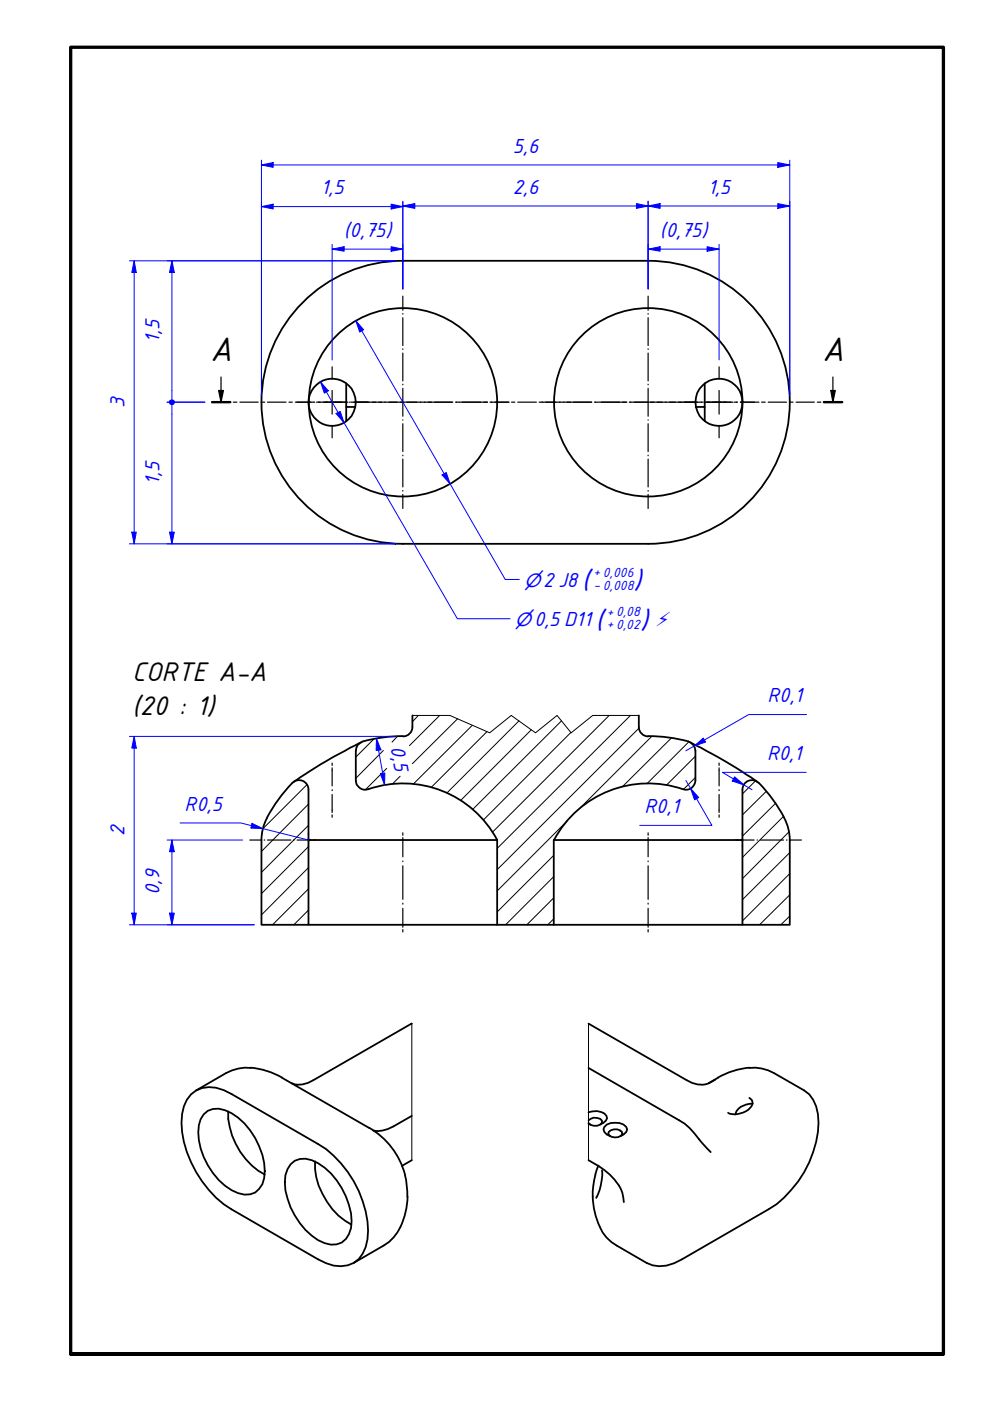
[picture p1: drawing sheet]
<svg xmlns="http://www.w3.org/2000/svg" width="210mm" height="297mm" viewBox="0 0 210 297" stroke-linecap="round" stroke-linejoin="round" font-family="sans-serif">
<!-- layer: Hachura (ISO) -->
<g fill="none" stroke="#000" stroke-width=".21">
<path d="M79.2 156.7l-3.8 3.8M81.3 159.1l-5.9 5.9M84.3 156.1l-1.2 1.2M88.7 151.7l-1.3 1.3M93.2 151.7l-6.4 6.4M97 152.4l-9.6 9.5M100.1 153.8l-12.5 12.4M103.3 155.1l-11.9 11.8M110 152.8l-15.3 15.3M112.6 154.7l-14.9 15M119.1 152.8l-18.9 18.8M121 155.3l-18.5 18.5"/>
<path d="M129.2 151.7l-24.8 24.8M133.7 151.7l-28.3 28.2M135.5 154.4l-30.1 30M138.2 156.1l-15.2 15.2M142.3 156.5l-10.3 10.3M146 157.3l-8.8 8.9M65.1 166.4l-9.3 9.3M65.4 179.5l-10 10M65.4 175l-10 10M65.4 170.5l-10 10M82 162.9l-4.5 4.5M84.8 164.6l-1.6 1.6"/>
<path d="M120.2 174.1l-14.8 14.8M147.4 164.8l-2.5 2.6M147.4 160.3l-6.1 6.2M160.2 165.5l-2.8 2.8M162.4 167.8l-5 5M164.4 170.4l-7 6.9M166.1 173.1l-8.7 8.7M167.3 176.4l-9.9 9.9M65.4 193l-3.1 3.1M65.4 188.5l-7.6 7.6M65.4 183.9l-10 10.1M117.4 194.8l-1.3 1.3"/>
<path d="M117.4 190.4l-5.7 5.7M117.4 185.9l-10.2 10.2M117.4 181.3l-12 12M167.4 194.2l-1.9 1.9M167.4 189.7l-6.4 6.4M167.4 185.2l-10 10M167.4 180.8l-10 9.9"/>
</g>
<g fill="none" stroke="#000" stroke-width=".38">
<path d="M85.4 55.3h52M85.4 55.3a30 30 0 0 0-30 30 30 30 0 0 0 30 30M137.4 55.3a30 30 0 0 1 30 30 30 30 0 0 1-30 30M73.4 81.3v5h1.9M73.4 86.3v3M149.4 81.3v5h-1.9M149.4 86.3v3M85.4 115.3h52M76.5 157.4a111.6 111.6 0 0 0-14.2 8.4M85.4 156.1a32.7 32.7 0 0 0-8.5 1.1 2.04 2.04 0 0 0-1.5 2v6.3a1.99 1.99 0 0 0 2.7 1.8M87.4 151.7v2.4M87.4 154.1a2 2 0 0 1-2 2"/>
<path d="M135.4 154.1a2 2 0 0 0 2 2M135.4 151.7v2.4M137.4 156.1a32.3 32.3 0 0 1 8.6 1.1 2.26 2.26 0 0 1 1.4 2v6.3a1.99 1.99 0 0 1-2.6 1.8M146.4 157.4a111.6 111.6 0 0 1 14.2 8.4M56.6 173.4l-.9 2.6-.3 2.1M62 166a2 2 0 0 1 2.2-.4 2 2 0 0 1 1.2 1.8M62 166a32.7 32.7 0 0 0-5.4 7.4M65.4 167.4v28.7h-10v-18M65.4 178.1h40M78.1 167.3a22.6 22.6 0 0 1 27.3 10.8M105.4 178.1v18h12v-18h40M144.8 167.3a22.6 22.6 0 0 0-27.3 10.8"/>
<path d="M157.4 167.4v28.7h10v-18M160.9 166a2 2 0 0 0-2.2-.4 2 2 0 0 0-1.3 1.8M160.9 166a32.7 32.7 0 0 1 5.4 7.4M166.3 173.4l.8 2 .3 2.7M65.4 196.1h40M117.4 196.1h40M87.3 217l-20.9 12a5 5 0 0 1-4.6 .7M124.8 217l20.8 12a4.9 4.9 0 0 0 6-.1M40.5 232a6.1 6.1 0 0 1 6.9-.9l20 11.5a22.9 22.9 0 0 1 10.6 18.3 8.6 8.6 0 0 1-1.9 6 6.1 6.1 0 0 1-6.9 .9l-1.8-.8-18.3-10.6a23.3 23.3 0 0 1-10.6-18.4 8.3 8.3 0 0 1 2-6zM43.2 236.3a3.9 3.9 0 0 1 4.5-.9 14.7 14.7 0 0 1 8.4 12.9 5 5 0 0 1-2 4.5 5 5 0 0 1-5-.5 15 15 0 0 1-6.9-13.7l.3-1.3zM48.4 235.6a15.4 15.4 0 0 0 7.7 13.4M53.1 226.4a16.4 16.4 0 0 1 6.7 2.1l18.4 10.6a16.1 16.1 0 0 1 7.7 9.9"/>
<path d="M53.1 226.4a8.9 8.9 0 0 0-5.2 1.1l-6.3 3.7M87.3 236.6l-3.9 2.2a6.2 6.2 0 0 1-4.3 .9M124.8 235.8a3.4 3.4 0 0 1 3.8 .8l.1 .5-.2 .5-1.2 .8M124.8 237.5a1.94 1.94 0 0 1 2.8 .1v.4a1.89 1.89 0 0 1-2.8 .1M124.8 226.4l19.2 11.1a13.9 13.9 0 0 1 4.7 4.7l2 2.1M124.8 238.2l.4 .2M129.1 240a2.02 2.02 0 0 1 2.8 0v.5a1.78 1.78 0 0 1-2.9-.2zM152.2 228.5l-2 1.2M158.9 232.8a1.24 1.24 0 0 1 .1 2.1 4.5 4.5 0 0 1-4.6 1.1M158.9 226.4a8.7 8.7 0 0 1 5.2 1.1l6.4 3.7a6.7 6.7 0 0 1 2.9 5 22.3 22.3 0 0 1-7.2 17.7l-1.5 1.4-1.8 1.1-18.3 10.6a7.6 7.6 0 0 1-7.5 .8l-6.4-3.7a8 8 0 0 1-3.5-4M158.9 226.4a16.4 16.4 0 0 0-6.7 2.1M159.6 234a3.3 3.3 0 0 0-3.6 2.3"/>
<path d="M61.6 246.9a3.9 3.9 0 0 1 4.5-.9 15 15 0 0 1 8.4 12.9 5.2 5.2 0 0 1-2 4.5 5 5 0 0 1-5.1-.5 15.8 15.8 0 0 1-7-12.2l.1-1.5 .5-1.3zM66.8 246.2a15.3 15.3 0 0 0 7.7 13.4M85.9 249.1l.2 1.1 .3 3.5M86.4 253.6a16.4 16.4 0 0 1-1.5 6.5M87.3 246l-2.1 1.2M124.8 246a13.7 13.7 0 0 1 7.2 6.9l.3 2M125.7 253.6a16.4 16.4 0 0 0 1.5 6.5M126.2 249.1l-.4 2.3-.1 2.3M126.8 247.2l-.6 1.8M127.6 248.1a11.4 11.4 0 0 1-1.2 5.9M129.4 240.9l-.7-.4-.6-.5-.1-.6a2.07 2.07 0 0 1 2.4-1.4 2.21 2.21 0 0 1 2.6 1.4l-.2 .6-1.3 .9M84.9 260.1a8.9 8.9 0 0 1-3.6 4l-6.3 3.7"/>
<circle cx="70.4" cy="85.3" r="5"/>
<circle cx="85.4" cy="85.3" r="20"/>
<circle cx="137.4" cy="85.3" r="20"/>
<circle cx="152.4" cy="85.3" r="5"/>
</g>
<path d="M87.4 151.7h8l8.4 3.7 4.6-3.7 5.1 3.7 4.6-3.7 3 3.7 4.6-3.7h9.7M87.3 217v29M124.8 217v29" fill="none" stroke="#000" stroke-width=".21"/>
<!-- layer: Linha de corte  (ISO) -->
<g fill="none" stroke="#000" stroke-width=".25">
<path d="M46.9 79.9v5.4M176.6 79.9v5.4M45 85.3h3.8M46.4 82.8h1l-.5 2.5zM49.5 85.3h.7M50.9 85.3h3.8M55.4 85.3h.7M56.7 85.3h3.9M61.3 85.3h.7M62.6 85.3h3.9M67.1 85.3h.8M68.5 85.3h4"/>
<path d="M73 85.3h.8M74.4 85.3h3.9M78.9 85.3h.8M80.3 85.3h3.9M84.8 85.3h.8M86.2 85.3h3.9M90.7 85.3h.8M92.1 85.3h3.9M96.6 85.3h.8M98 85.3h3.9M102.6 85.3h.7M103.9 85.3h3.9"/>
<path d="M108.5 85.3h.7M109.8 85.3h3.9M114.3 85.3h.8M115.7 85.3h3.9M120.2 85.3h.8M121.6 85.3h3.9M126.1 85.3h.8M127.5 85.3h3.9M132 85.3h.8M133.4 85.3h3.9M137.9 85.3h.8M139.3 85.3h3.9"/>
<path d="M143.8 85.3h.8M145.2 85.3h3.9M149.7 85.3h.7M151.1 85.3h3.9M155.6 85.3h.7M157 85.3h3.9M161.5 85.3h.7M162.9 85.3h3.9M167.4 85.3h.7M168.8 85.3h3.9M173.3 85.3h.8M174.7 85.3h3.9"/>
<path d="M176.1 82.8h1l-.5 2.5z"/>
</g>
<path d="M45 85.3h3.8M174.7 85.3h3.9" fill="none" stroke="#000" stroke-width=".51"/>
<path d="M46.4 82.8h1l-.5 2.5zM176.1 82.8h1l-.5 2.5z" fill="#000"/>
<!-- layer: Borda (ISO) -->
<path d="M15 287.1v-277.1h185v277.1h-185h185" fill="none" stroke="#000" stroke-width=".7"/>
<!-- layer: Marca de centro (ISO) -->
<g fill="none" stroke="#000" stroke-width=".25">
<path d="M70.4 77.8v2.5M85.4 62.8v3M85.4 66.5v.1M85.4 67.4v5.9M85.4 74v.1M85.4 74.9v5.9M137.4 62.8v3M137.4 66.5v.1M137.4 67.4v5.9M137.4 74v.1M137.4 74.9v5.9M152.5 77.8v2.5"/>
<path d="M62.9 85.3h3M66.6 85.3h.1M67.5 85.3h5.9M70.4 82.8v5M70.4 90.3v2.5M74.1 85.3h.1M75 85.3h5.9M81.6 85.3h.1M82.5 85.3h5.9M85.4 81.5v.1M85.4 82.3v6M85.4 89v.1"/>
<path d="M85.4 89.8v5.9M85.4 96.5v.1M85.4 97.3v5.9M89.2 85.3h.1M90 85.3h5.9M96.6 85.3h.2M97.5 85.3h5.9M104.1 85.3h.2M105 85.3h2.9M114.9 85.3h3M118.6 85.3h.1M119.5 85.3h5.9"/>
<path d="M126.1 85.3h.1M127 85.3h5.9M133.6 85.3h.1M134.5 85.3h5.9M137.4 81.5v.1M137.4 82.3v6M137.4 89v.1M137.4 89.8v5.9M137.4 96.5v.1M137.4 97.3v5.9M141.1 85.3h.1M142 85.3h5.9"/>
<path d="M148.7 85.3h.1M149.5 85.3h5.9M152.5 82.8v5M152.5 90.3v2.5M156.1 85.3h.2M157 85.3h3M85.4 104v.1M85.4 104.8v3M137.4 104v.1M137.4 104.8v3M53 178.1h2.4M56 178.1h.1"/>
<path d="M56.7 178.1h5M62.2 178.1h.2M63 178.1h2.9M65.4 176.6v.5M65.4 177.6v1M65.4 179.1v.5M66.4 178.1h.5M156 178.1h.5M156.9 178.1h3M157.4 176.6v.5M157.4 177.6v1M157.4 179.1v.5"/>
<path d="M160.5 178.1h.1M161.2 178.1h4.9M166.8 178.1h.1M167.4 178.1h2.5"/>
</g>
<!-- layer: Linha de centro (ISO) -->
<path d="M70.4 161.8v.5M70.4 162.8v3.8M70.4 167.4v.2M70.4 168.5v3.8M70.4 172.8v.5M152.5 161.8v.5M152.5 162.8v3.8M152.5 167.4v.2M152.5 168.5v3.8M152.5 172.8v.5" fill="none" stroke="#000" stroke-width=".25"/>
<path d="M28.4 193.6v2.5" fill="none" stroke="#00f" stroke-width=".21"/>
<path d="M27.9 193.6h1l-.5 2.5z" fill="#00f"/>
<path d="M28.4 156.1v2.5M27.9 193.6h1l-.5 2.5z" fill="none" stroke="#00f" stroke-width=".21"/>
<path d="M28.4 156.1l.5 2.5h-1z" fill="#00f"/>
<path d="M27.4 156.1h56.5M28.4 156.1l.5 2.5h-1zM28.4 158.6v35M36.4 178.1v2.5M27.4 196.1h26.5" fill="none" stroke="#00f" stroke-width=".21"/>
<path d="M36.4 178.1l.6 2.5h-1.1z" fill="#00f"/>
<path d="M36.4 178.1l.6 2.5h-1.1zM36.4 193.6v2.5" fill="none" stroke="#00f" stroke-width=".21"/>
<path d="M35.9 193.6h1.1l-.6 2.5z" fill="#00f"/>
<path d="M35.4 178.1h16M53.3 175.1l2.5 .6M35.4 196.1h18.5M35.9 193.6h1.1l-.6 2.5zM36.4 180.6v13" fill="none" stroke="#00f" stroke-width=".21"/>
<path d="M53.4 174.5l2.4 1.2-2.6-.1z" fill="#00f"/>
<path d="M55.4 43.8h2.5M38.2 174.5h12.9l2.2 .6M53.4 174.5l2.4 1.2-2.6-.1zM55.8 175.7l9.6 2.4" fill="none" stroke="#00f" stroke-width=".21"/>
<!-- layer: Linha de centro (ISO) -->
<g fill="none" stroke="#000" stroke-width=".25">
<path d="M85.4 176.6v.5M85.4 177.6v4.1M137.4 176.6v.5M137.4 177.6v4.1M85.4 182.5v.2M85.4 183.6v7.1M85.4 191.5v.2M85.4 192.6v4M85.4 197.1v.5M137.4 182.5v.2M137.4 183.6v7.1M137.4 191.5v.2"/>
<path d="M137.4 192.6v4M137.4 197.1v.5"/>
</g>
<path d="M55.4 43.8l2.5-.5v1z" fill="#00f"/>
<path d="M55.4 43.8l2.5-.5v1zM82.9 43.8h2.5" fill="none" stroke="#00f" stroke-width=".21"/>
<path d="M82.9 43.3l2.5 .5-2.5 .5z" fill="#00f"/>
<path d="M55.4 42.8v41M57.9 43.8h25M82.9 43.3l2.5 .5-2.5 .5zM85.4 42.8v18.5M85.4 43.7h2.5" fill="none" stroke="#00f" stroke-width=".21"/>
<path d="M85.4 43.7l2.5-.5v1z" fill="#00f"/>
<path d="M85.4 43.7l2.5-.5v1zM134.9 43.7h2.5" fill="none" stroke="#00f" stroke-width=".21"/>
<path d="M134.9 43.2l2.5 .5-2.5 .5z" fill="#00f"/>
<path d="M85.4 42.7v18.6M87.9 43.7h47M134.9 43.2l2.5 .5-2.5 .5zM137.4 43.7h2.6M137.4 42.7v18.6" fill="none" stroke="#00f" stroke-width=".21"/>
<path d="M137.4 43.7l2.6-.5v1z" fill="#00f"/>
<path d="M137.4 43.7l2.6-.5v1zM164.9 43.7h2.5" fill="none" stroke="#00f" stroke-width=".21"/>
<path d="M164.9 43.2l2.5 .5-2.5 .5z" fill="#00f"/>
<path d="M137.4 42.7v18.6M140 43.7h24.9M164.9 43.2l2.5 .5-2.5 .5zM167.4 42.7v41.1M36.4 112.8v2.5" fill="none" stroke="#00f" stroke-width=".21"/>
<path d="M35.9 112.8h1.1l-.6 2.5z" fill="#00f"/>
<path d="M36.4 85.9v1.9M35.9 112.8h1.1l-.6 2.5z" fill="none" stroke="#00f" stroke-width=".21"/>
<circle cx="36.4" cy="85.3" r=".62" fill="#00f"/>
<path d="M35.4 85.3h8M36.4 82.8v1.9M36.4 87.8v25M35.4 115.3h48.5" fill="none" stroke="#00f" stroke-width=".21"/>
<circle cx="36.5" cy="85.3" r=".63" fill="#00f"/>
<path d="M36.4 55.3v2.5" fill="none" stroke="#00f" stroke-width=".21"/>
<path d="M36.4 55.3l.6 2.5h-1.1z" fill="#00f"/>
<path d="M28.4 55.3v2.5M35.4 55.3h48.5M36.4 55.3l.6 2.5h-1.1zM36.4 57.8v25M35.4 85.3h8" fill="none" stroke="#00f" stroke-width=".21"/>
<path d="M28.4 55.3l.5 2.5h-1z" fill="#00f"/>
<path d="M28.4 55.3l.5 2.5h-1zM28.4 112.8v2.5" fill="none" stroke="#00f" stroke-width=".21"/>
<path d="M27.9 112.8h1l-.5 2.5z" fill="#00f"/>
<path d="M27.4 55.3h56.5M28.4 57.8v55M27.4 115.3h56.5M27.9 112.8h1l-.5 2.5zM155.5 165.1l2.2 1.3" fill="none" stroke="#00f" stroke-width=".21"/>
<path d="M155.8 164.7l1.9 1.7-2.4-.8z" fill="#00f"/>
<path d="M79.8 156.6l.5 2.5M155.8 164.7l1.9 1.7-2.4-.8zM157.7 166.4l1.7 1M170.9 163.8h-17.7l2.3 1.3" fill="none" stroke="#00f" stroke-width=".21"/>
<path d="M79.8 156.6l1 2.4-1 .1z" fill="#00f"/>
<path d="M79.8 156.6l1 2.4-1 .1zM81.2 164l.3 2.4" fill="none" stroke="#00f" stroke-width=".21"/>
<path d="M80.6 164.1l1-.2-.1 2.5z" fill="#00f"/>
<path d="M94.2 100.4l1.2 2.2M80.3 159.1l.9 4.9M80.6 164.1l1-.2-.1 2.5z" fill="none" stroke="#00f" stroke-width=".21"/>
<path d="M93.7 100.7l.9-.5 .8 2.4z" fill="#00f"/>
<path d="M75.4 68l1.3 2.2M93.7 100.7l.9-.5 .8 2.4z" fill="none" stroke="#00f" stroke-width=".21"/>
<path d="M75.4 68l1.7 1.9-.8 .5z" fill="#00f"/>
<path d="M70.4 52.8h2.6M75.4 68l1.7 1.9-.8 .5zM76.7 70.2l17.5 30.2M95.4 102.6l11.7 20.3h3" fill="none" stroke="#00f" stroke-width=".21"/>
<path d="M70.4 52.8l2.6-.5v1z" fill="#00f"/>
<path d="M70.4 52.8l2.6-.5v1zM82.9 52.8h2.5" fill="none" stroke="#00f" stroke-width=".21"/>
<path d="M82.9 52.3l2.5 .5-2.5 .5z" fill="#00f"/>
<path d="M70.4 51.8v24.5M73 52.8h9.9M82.9 52.3l2.5 .5-2.5 .5zM85.4 51.8v9.5M137.4 52.8h2.6" fill="none" stroke="#00f" stroke-width=".21"/>
<path d="M137.4 52.8l2.6-.5v1z" fill="#00f"/>
<path d="M137.4 52.8l2.6-.5v1zM149.9 52.8h2.6" fill="none" stroke="#00f" stroke-width=".21"/>
<path d="M149.9 52.3l2.6 .5-2.6 .5z" fill="#00f"/>
<path d="M55.4 35h2.5M137.4 51.8v9.5M140 52.8h9.9M149.9 52.3l2.6 .5-2.6 .5zM152.5 51.8v24.5" fill="none" stroke="#00f" stroke-width=".21"/>
<path d="M55.4 35l2.5-.5v1z" fill="#00f"/>
<path d="M55.4 35l2.5-.5v1zM164.9 35h2.5" fill="none" stroke="#00f" stroke-width=".21"/>
<path d="M164.9 34.5l2.5 .5-2.5 .5z" fill="#00f"/>
<path d="M55.4 34v49.8M57.9 35h107M164.9 34.5l2.5 .5-2.5 .5zM167.4 34v49.8M71.7 87.5l1.3 2.1" fill="none" stroke="#00f" stroke-width=".21"/>
<path d="M71.2 87.7l.9-.5 .9 2.4z" fill="#00f"/>
<path d="M67.9 80.9l1.3 2.2M71.2 87.7l.9-.5 .9 2.4z" fill="none" stroke="#00f" stroke-width=".21"/>
<path d="M67.9 80.9l1.7 2-.8 .5z" fill="#00f"/>
<path d="M67.9 80.9l1.7 2-.8 .5zM69.2 83.1l2.5 4.4M73 89.6l24 41.6h11.1M149.4 156.9l-2.2 1.3" fill="none" stroke="#00f" stroke-width=".21"/>
<path d="M147.2 158.2l1.9-1.7 .5 .8z" fill="#00f"/>
<path d="M147.2 158.2l1.9-1.7 .5 .8zM147.2 158.2l-1.8 1M171 151.5h-12.3l-9.3 5.4M146.4 167.2l1.3 2.1" fill="none" stroke="#00f" stroke-width=".21"/>
<path d="M146.4 167.2l1.7 1.9-.8 .5z" fill="#00f"/>
<path d="M145.4 165.5l1 1.7M146.4 167.2l1.7 1.9-.8 .5zM147.7 169.3l3.2 5.7h-15.3" fill="none" stroke="#00f" stroke-width=".21"/>
<g font-size="7.7">
<text x="44.6" y="76.4">A</text>
<text x="174.3" y="76.4">A</text>
</g>
<g font-size="6.2" fill="#00f">
<text x="123.4" y="125">(</text>
<text x="134.3" y="125">)</text>
<text x="126.2" y="133.3">(</text>
<text x="135.7" y="133.3">)</text>
</g>
<g font-size="6.2">
<text x="28" y="144.4">CORTE A-A</text>
<text x="28" y="151.6">(20 : 1)</text>
</g>
<g font-size="4.6" fill="#00f">
<text x="108.7" y="32.4">5,6</text>
<text x="68" y="41.2">1,5</text>
<text x="108.7" y="41.1">2,6</text>
<text x="150.1" y="41.1">1,5</text>
<text x="72.9" y="50.2">(0,75)</text>
<text x="139.9" y="50.2">(0,75)</text>
<text x="33.8" y="72.7" transform="rotate(-90 33.8 72.7)">1,5</text>
<text x="26.4" y="86.4" transform="rotate(-90 26.4 86.4)">3</text>
<text x="33.8" y="102.7" transform="rotate(-90 33.8 102.7)">1,5</text>
<text x="162.8" y="148.9">R0,1</text>
<text x="82.8" y="158.4" transform="rotate(80 82.8 158.4)">0,5</text>
<text x="162.6" y="161.1">R0,1</text>
<text x="39.1" y="171.9">R0,5</text>
<text x="136.7" y="172.4">R0,1</text>
<text x="26.4" y="177.2" transform="rotate(-90 26.4 177.2)">2</text>
<text x="33.8" y="189.9" transform="rotate(-90 33.8 189.9)">0,9</text>
</g>
<text font-size="4.5" fill="#00f" x="139.2" y="132.8">⚡</text>
<g font-size="4.1" fill="#00f">
<text x="111.1" y="124.4">⌀2J8</text>
<text x="109.2" y="132.8">⌀0,5D11</text>
</g>
<g font-size="3" fill="#00f">
<text x="125.9" y="124.8">- 0,008</text>
<text x="125.9" y="122.2">+ 0,006</text>
<text x="128.7" y="130.5">+ 0,08</text>
<text x="128.7" y="133.1">+ 0,02</text>
</g>
</svg>
